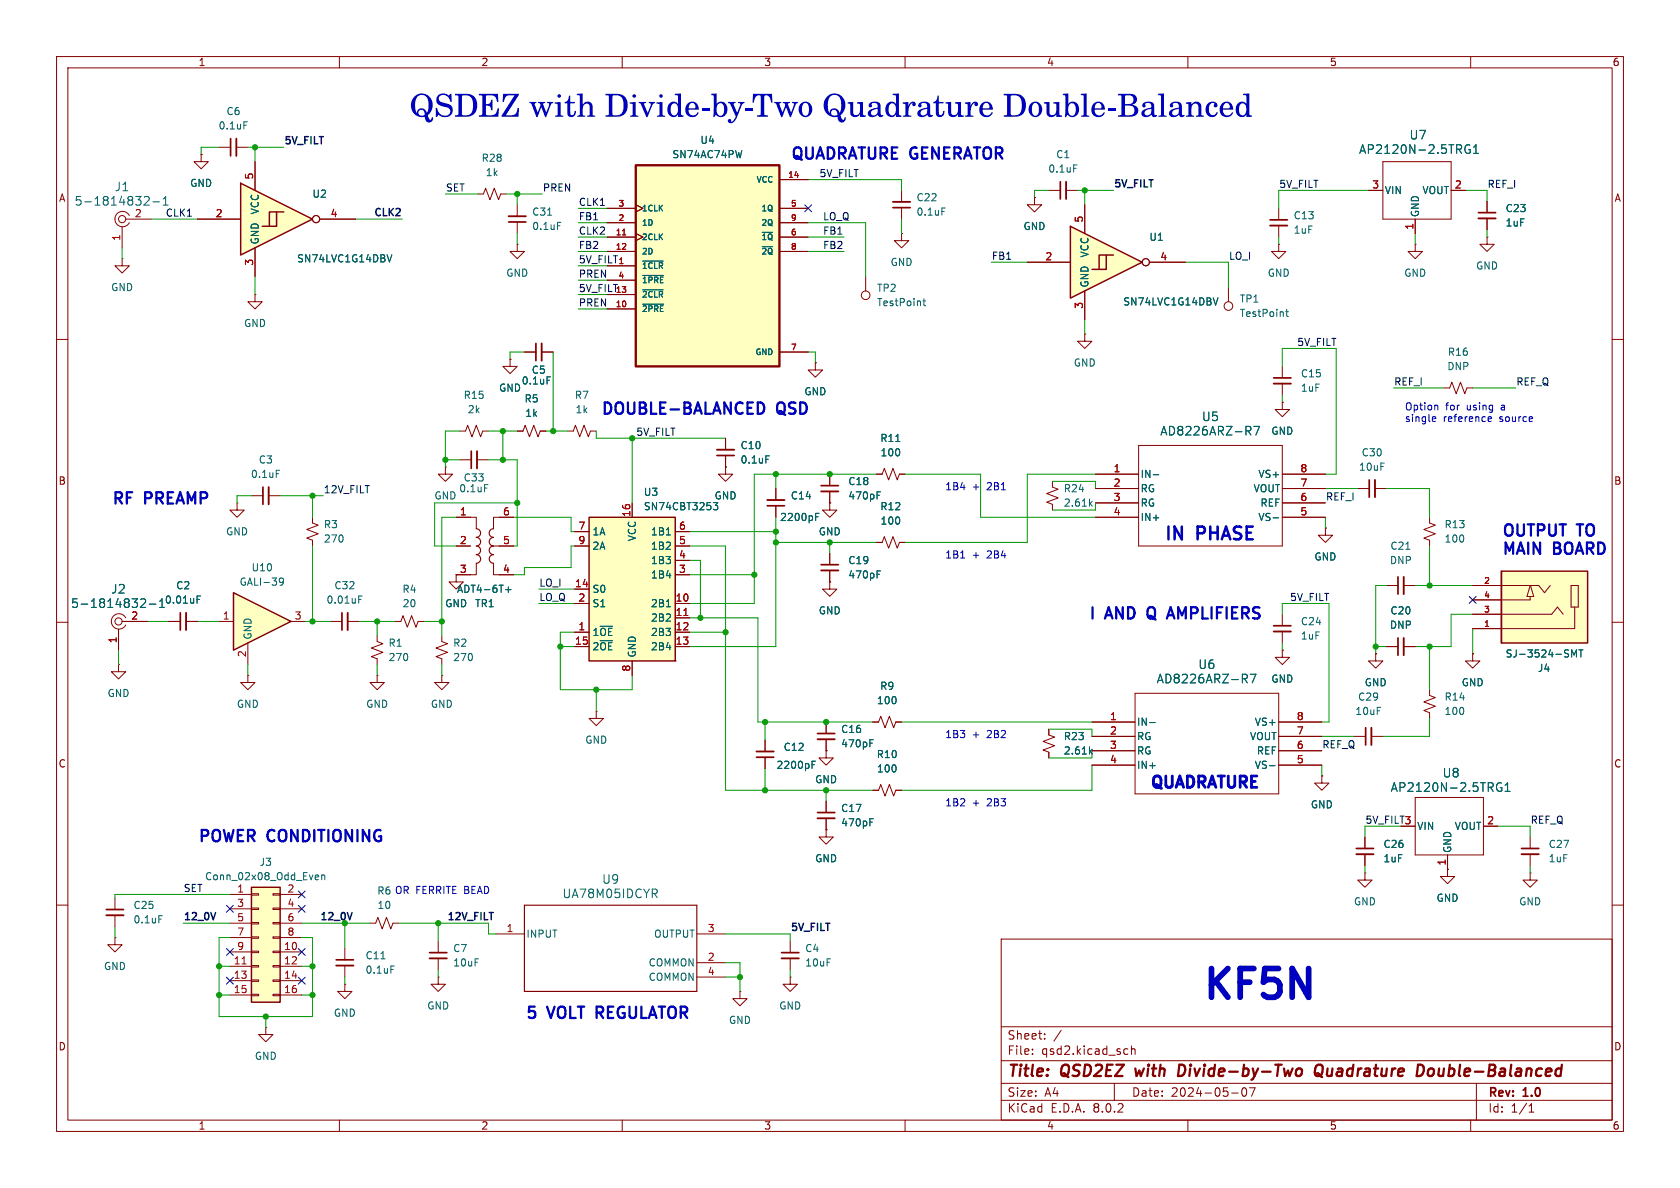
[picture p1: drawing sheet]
<svg xmlns="http://www.w3.org/2000/svg" width="297mm" height="210mm" viewBox="0 0 297 210" stroke-linecap="round" stroke-linejoin="round" font-family="sans-serif">
<g fill="none" stroke="#840000" stroke-width=".18">
<path d="M10 10h277v190h-277zM12 12h273v186h-273zM60 10v2M110 10v2M160 10v2M210 10v2M260 10v2M91.4 36.2v2M91.4 39.2v2.1M185.4 33.7h2.1M188.5 33.7h2M226.1 36.8v2.1"/>
<path d="M226.1 39.9v2M241.9 33.7h2.6M244.5 28.6h12v10.1h-12zM250.2 38.7v2.6M256.5 33.7h2.6M10 60h2M91.4 43.2v1.3h1.3l-1.3 1.2-1.2-1.2h1.2M91.4 43.2h.1M153 48.9v2.5M159.4 41.3v1.2h1.3l-1.3 1.3-1.3-1.3h1.3M159.4 41.3h.1M191.8 59.1v1.2h1.2l-1.2 1.3-1.3-1.3h1.3"/>
<path d="M191.8 59.1h.1M217.2 50.8v2.5M226.1 43.2v1.3h1.2l-1.2 1.2-1.3-1.2h1.3M226.1 43.2h.1M250.2 43.2v1.3h1.3l-1.3 1.2-1.3-1.2h1.3M250.2 43.2h.1M285 60h2M81.3 76.2h1l.4-1 .7 2 .8-2 .8 2 .3-1h1.1M90.2 63.5v1.3h1.2l-1.2 1.2-1.3-1.2h1.3M90.2 63.5h.1M91.4 76.2h1.1l.3-1 .8 2 .8-2 .7 2 .4-1h1M100.3 76.2h1l.4-1 .8 2 .8-2 .7 2 .4-1h1"/>
<path d="M41.9 88.9v1.3h1.3l-1.3 1.2-1.3-1.2h1.3M41.9 88.9h.1M55.2 91.4v1.1l1.1 .3-2.1 .8 2.1 .8-2.1 .7 1 .4v1M78.7 82.6v1.2h1.3l-1.3 1.3-1.2-1.3h1.2M78.7 82.6h.1M80.6 91.4h3.6v2.1M80.6 96.5h2.6M81.3 81.3h2M84.2 99.6v2h-3.6M84.3 81.3h2.1M87 96.5h3.8M87.2 99.6v2h3.6"/>
<path d="M90.8 91.4h-3.6v2.1M154.9 83.8h1.1l.3-1 .8 2 .8-2 .7 2 .4-1h1M252.7 91.4v1.1l1 .3-2 .8 2 .8-2 .7 1 .4v1M10 110h2M66.7 112.4v1l1 .4-2 .8 2 .7-2 .8 1 .4v1M66.7 119.4v1.3h1.2l-1.2 1.2-1.3-1.2h1.3M66.7 119.4h.1M78.1 112.4v1l1 .4-2 .8 2 .7-2 .8 1 .4v1M78.1 119.4v1.3h1.3l-1.3 1.2-1.3-1.2h1.3M78.1 119.4h.1M80.6 101.6v1.3h1.3l-1.3 1.2-1.2-1.2h1.2M80.6 101.6h.1"/>
<path d="M226.7 114.9v1.3h1.3l-1.3 1.3-1.3-1.3h1.3M226.7 114.9h.1M243.2 115.6v1.2h1.3l-1.3 1.3-1.3-1.3h1.3M243.2 115.6h.1M245.1 103.5h2M245.1 114.3h2M248.2 103.5h2M248.2 114.3h2M285 110h2M146 127.6v2.1M146 130.7v2M10 160h2"/>
<path d="M146 141.6v2M146 144.7v2M285 160h2M177 166h108v32h-108zM60 198v2M110 198v2M160 198v2M177 194.5h108M177 191.5h108M177 187.5h108M177 181.5h108M182.5 186.3v.1"/>
<path d="M182.5 185.5v.1M184.7 183.6v.1M184.7 182.8v.1M187.6 182.1l-1.3 2M197 191.5v3M199 185.4l.4 .1M199.4 186.3l-.4 .1M200 185.5l.2-.1 .4 .1 .1 .9M200 184.9v1.5M210 198v2M217.7 193.2h1.2M219.7 192.4a.81 .81 0 0 0 .3 1.4l.2-.1 .2-.5-.2-.8"/>
<path d="M221.9 192.3l-.7 1.5M260 198v2M261 191.5v6.5M270.3 196.6h.9M270.3 195.5l.4-.4v1.5"/>
<circle cx="153" cy="52.2" r=".76"/>
<circle cx="217.2" cy="54.1" r=".76"/>
</g>
<path d="M200.7 188.9l.2 1.3 .5-.9M209.3 188.3l-.8-.1-.2 2h.4l.5-.3M229.8 188.9l.4 .4-.2 .7M232.7 188.5a.69 .69 0 0 1 1.1 0 1.47 1.47 0 0 1-.6 1.7l-.6-.1a1.5 1.5 0 0 1 .1-1.6zM232.8 189.7l.4 .1 .6 .6M250.7 188.2h.5a1.08 1.08 0 0 1 .5 1.1 1.08 1.08 0 0 1-.8 .9M253.2 188.9a.62 .62 0 0 0-.7 .4v.7l.2 .2h.3" fill="none" stroke="#840000" stroke-width=".4"/>
<path d="M89.9 38.2h3.1M188.5 32.1v3.1M224.5 39.9h3.1M84.3 79.8v3M248.2 102v3M248.2 112.8v3M144.5 130.7h3.1M144.5 144.7h3.1" fill="none" stroke="#840000" stroke-width=".33"/>
<path d="M89.9 39.2h3.1M187.5 32.1v3.1M224.5 38.9h3.1M83.3 79.8v3M247.1 102v3M247.1 112.8v3M144.5 129.7h3.1M144.5 143.6h3.1" fill="none" stroke="#840000" stroke-width=".3"/>
<g fill="none" stroke="#006464" stroke-width=".18">
<path d="M96.8 38h.7M98.6 39.3h.6M189.8 29.2h.6M259.8 25.7a.75 .75 0 0 0-.9 .5 .75 .75 0 0 0 .6 .9l.4-.1v-.5h-.3M260.5 27.1h.9M260.5 26l.4-.4v1.5M163.2 53.2h.4M163.3 52.8v1.1l.3 .1M227.3 55.1h.5M227.5 54.7v1.1l.3 .2M158.4 78h.7M85.7 85.7h.6"/>
<path d="M248.5 97.1h.8M89.4 104.2h1M89.9 103.8v.9M153.8 131.4h.4M153.8 130.8h.6M153.8 145.3h.4M153.8 144.7h.6"/>
</g>
<path d="M84.2 93.5a.76 .76 0 0 1 .8 .7 .76 .76 0 0 1-.8 .8 .77 .77 0 0 1 .8 .8 .77 .77 0 0 1-.8 .7 .76 .76 0 0 1 .8 .8 .76 .76 0 0 1-.8 .7 .77 .77 0 0 1 .8 .8 .77 .77 0 0 1-.8 .8M87.2 93.5a.77 .77 0 0 0-.7 .7 .77 .77 0 0 0 .7 .8 .76 .76 0 0 0-.7 .8 .76 .76 0 0 0 .7 .7 .76 .76 0 0 0-.7 .8 .76 .76 0 0 0 .7 .7M87.2 98.1a.76 .76 0 0 0-.7 .7 .76 .76 0 0 0 .7 .8" fill="none" stroke="#840000" stroke-width=".2"/>
<path d="M265.4 101h15.3v12.7h-15.3z" fill="#ffffc2"/>
<path d="M265.4 101h15.3v12.7h-15.3zM265.4 101v12.7" fill="none" stroke="#840000" stroke-width=".25"/>
<g fill="none" stroke="#840000" stroke-width=".18">
<path d="M201.3 78.7h25.4v17.8h-25.4zM226.7 71.1v1.3h1.3l-1.3 1.3-1.3-1.3h1.3M226.7 71.1h.1M226.7 64.8v2M226.7 67.8v2.1M255.3 68.6h1l.4-1 .7 2 .8-2 .8 2 .3-1h1M193.7 83.8h7.6M193.7 86.4h7.6M193.7 88.9h7.6M193.7 91.4h7.6M226.7 83.8h7.6M226.7 86.4h7.6"/>
<path d="M226.7 88.9h7.6M226.7 91.4h7.6M234.3 93.3v1.3h1.3l-1.3 1.3-1.3-1.3h1.3M234.3 93.3h.1M240 86.4h2.1M243.1 86.4h2M21 111.3v3.6M21.6 109.9h4.4M22.2 109.2a1.35 1.35 0 0 0-2-.4 1.35 1.35 0 0 0 0 2.1 1.35 1.35 0 0 0 2-.4M226.7 108.6v2M226.7 111.6v2.1M260.3 115.6v1.2h1.3l-1.3 1.3-1.2-1.3h1.2"/>
<path d="M260.3 115.6h.1M260.3 103.5h11.7l1 1.3 1.1-1.3M260.3 108.6h14l1-1.3 1.1 1.3M270.5 103.5h.1M270.5 105.4v.6h-10.2M270.6 103.5l.5 1.9h-1.1l.5-1.9M277.7 103.5h1.3v3.8h-1.3zM278.4 107.3v3.8h-18.1M61 174v1.3h1.2l-1.2 1.2-1.3-1.2h1.3M61 174h.1M61 167.6v2.1M61 170.7v2"/>
<path d="M65.4 163.2h1l.4-1 .8 2 .7-2 .8 2 .4-1h1M77.5 172.7v1.3h1.2l-1.2 1.3-1.3-1.3h1.3M77.5 172.7h.1M77.5 166.4v2M77.5 169.4v2.1M47 181.6v1.3h1.3l-1.3 1.3-1.3-1.3h1.3M47 181.6h.1"/>
<circle cx="21" cy="109.9" r=".63"/>
</g>
<g fill="none" stroke="#006464" stroke-width=".18">
<path d="M220.6 76.2l.5 .7M221 75.4l.1 .3-.1 .4M221.7 75.4h1l-.7 1.5M203.9 83.9h1M225.1 91.5h.9M24.9 106l.6-.1 .2 .1v.3l-.9 1.1h.9M26.4 106.8h1.2M28.2 107.4h.9M28.6 105.9l-.4 .4M277.8 116.1v-1.2l.5 .9 .4-.9v1.2M279.1 114.9h.7M279.5 114.9v1.2"/>
<path d="M67.3 169.5h.8M69.1 170.8h.6"/>
</g>
<path d="M225.2 67.8h3M243.1 84.8v3.1M225.2 111.6h3M59.4 170.7h3.1M75.9 169.4h3.1" fill="none" stroke="#840000" stroke-width=".33"/>
<path d="M225.2 66.8h3M242.1 84.8v3.1M225.2 110.6h3M59.4 169.7h3.1M75.9 168.4h3.1" fill="none" stroke="#840000" stroke-width=".3"/>
<path d="M44.4 156.8h5.1v20.4h-5.1z" fill="#ffffc2"/>
<g fill="none" stroke="#840000" stroke-width=".18">
<path d="M35.6 27.3v1.3h1.2l-1.2 1.2-1.3-1.2h1.3M35.6 27.3h.1M21 117.5v1.2h1.2l-1.2 1.3-1.3-1.3h1.3M21 117.5h.1M29.8 109.9h2.1M32.9 109.9h2M105.4 125.7v1.3h1.3l-1.3 1.3-1.3-1.3h1.3M105.4 125.7h.1M135.3 130.8v2M135.3 133.9v2M146 132.7v1.3h1.3l-1.3 1.3-1.2-1.3h1.2M146 132.7h.1"/>
<path d="M20.3 158.8v2M40.6 158.1h3.8M44.4 158h1.3v.2h-1.3zM48.3 158h1.2v.2h-1.2zM49.5 158.1h3.8M146 146.7v1.3h1.3l-1.3 1.2-1.2-1.2h1.2M146 146.7h.1M20.3 165.7v1.3h1.3l-1.3 1.3-1.3-1.3h1.3M20.3 165.7h.1M20.3 161.8v2M40.6 168.3h3.8M40.6 170.8h3.8"/>
<path d="M40.6 173.4h3.8M40.6 175.9h3.8M40.6 160.7h3.8M40.6 163.2h3.8M40.6 165.7h3.8M44.4 175.8h1.3v.2h-1.3zM44.4 173.2h1.3v.3h-1.3zM44.4 170.7h1.3v.2h-1.3zM44.4 168.1h1.3v.3h-1.3zM44.4 165.6h1.3v.3h-1.3zM44.4 163.1h1.3v.2h-1.3zM44.4 160.5h1.3v.3h-1.3z"/>
<path d="M48.3 175.8h1.2v.2h-1.2zM48.3 173.2h1.2v.3h-1.2zM48.3 170.7h1.2v.2h-1.2zM48.3 168.1h1.2v.3h-1.2zM48.3 165.6h1.2v.3h-1.2zM48.3 163.1h1.2v.2h-1.2zM48.3 160.5h1.2v.3h-1.2zM49.5 168.3h3.8M49.5 170.8h3.8M49.5 173.4h3.8M49.5 175.9h3.8M49.5 160.7h3.8"/>
<path d="M49.5 163.2h3.8M49.5 165.7h3.8M87.6 165.1h5.1M123.2 165.1h5.1M123.2 170.2h5.1M123.2 172.7h5.1M130.8 175.3v1.2h1.3l-1.3 1.3-1.3-1.3h1.3M130.8 175.3h.1M139.7 172.7v1.3h1.3l-1.3 1.3-1.3-1.3h1.3M139.7 172.7h.1M139.7 166.4v2M139.7 169.4v2.1"/>
</g>
<path d="M44.4 156.8h5.1v20.4h-5.1z" fill="none" stroke="#840000" stroke-width=".25"/>
<path d="M42.8 170.4h.7" fill="none" stroke="#a90000" stroke-width=".18"/>
<path d="M34.8 106h.5M34.8 105.4h.6M143.6 135.2h.4M143.6 134.6h.6M55.9 154.7h.4v.3l-.6 .1M56.3 155.5h-.4M56.9 154.8l.2-.1h.3v.8M56.9 154.7v.8M115.7 158l.5 .7M116 157.2l.2 .3-.2 .4M28.1 161.9h.6" fill="none" stroke="#006464" stroke-width=".18"/>
<path d="M32.9 108.3v3.1M133.7 132.8h3.1M18.8 161.8h3M138.2 169.4h3" fill="none" stroke="#840000" stroke-width=".33"/>
<path d="M31.9 108.3v3.1M133.7 133.9h3.1M18.8 160.8h3M138.2 168.4h3" fill="none" stroke="#840000" stroke-width=".3"/>
<path d="M92.7 160h30.5v15.3h-30.5z" fill="none" stroke="#840000" stroke-width=".2"/>
<path d="M104.1 91.4h15.3v25.4h-15.3z" fill="#ffffc2"/>
<path d="M104.1 91.4h15.3v25.4h-15.3z" fill="none" stroke="#840000" stroke-width=".25"/>
<g fill="none" stroke="#840000" stroke-width=".18">
<path d="M101.6 96.5h2.5M101.6 94h2.5M111.8 88.9v2.5M119.4 99.1h2.5M119.4 96.5h2.5M119.4 94h2.5M58.4 109.9h2.1M61.5 109.9h2M69.8 109.9h1.1l.3-1.1 .8 2.1 .8-2.1 .7 2.1 .4-1h1M101.6 111.8h2.5M101.6 106.7h2.5M101.6 114.3h2.5"/>
<path d="M101.6 104.1h2.5M111.8 116.8v2.6M119.4 116.8h.1M119.4 111.8h2.5M119.4 106.7h2.5M119.4 109.2h2.5M119.4 114.3h2.5M119.4 101.6h2.5"/>
</g>
<path d="M117.8 94.6h.7M126.9 88.8l-.4 .5 .3 .1v.6l-.2 .1h-.4M63.4 106h.4M63.4 105.4h.6M117.8 107.3h.7" fill="none" stroke="#006464" stroke-width=".18"/>
<path d="M120.9 108.8h.7" fill="none" stroke="#a90000" stroke-width=".18"/>
<path d="M61.5 108.3v3.1" fill="none" stroke="#840000" stroke-width=".33"/>
<path d="M60.5 108.3v3.1" fill="none" stroke="#840000" stroke-width=".3"/>
<path d="M41.3 104.8l10.1 5.1-10.1 5z" fill="#ffffc2"/>
<path d="M41.3 104.8l10.1 5.1-10.1 5z" fill="none" stroke="#840000" stroke-width=".25"/>
<path d="M38.7 109.9h2.6M43.8 119.4v1.3h1.3l-1.3 1.2-1.3-1.2h1.3M43.8 119.4h.1M43.8 113.7v3.8M51.4 109.9h2.6" fill="none" stroke="#840000" stroke-width=".18"/>
<path d="M49.4 102.4l.2-.2 .4 .1a.84 .84 0 0 1-.3 1.1h-.2M49.4 102.7l.2 .3 .4-.1 .1-.2" fill="none" stroke="#006464" stroke-width=".18"/>
<path d="M112.4 29.2h25.4v35.6h-25.4z" fill="#ffffc2"/>
<path d="M112.4 29.2h25.4v35.6h-25.4z" fill="none" stroke="#840000" stroke-width=".41"/>
<g fill="none" stroke="#840000" stroke-width=".18">
<path d="M38.7 26h2.1M41.8 26h2M84.5 34.3h1l.4-1 .7 2 .8-2 .7 2 .4-1h1M107.3 39.4h5.1M107.3 36.8h5.1M112.4 36.2l1.3 .6-1.3 .7M137.8 31.8h5.1M137.8 39.4h5.1M137.8 36.8h5.1M21.6 45.7v1.3h1.3l-1.3 1.3-1.3-1.3h1.3M21.6 45.7h.1M45.1 52.1v1.2h1.3l-1.3 1.3-1.3-1.3h1.3"/>
<path d="M45.1 52.1h.1M107.3 47h5.1M107.3 54.6h5.1M107.3 41.9h5.1M107.3 44.5h5.1M107.3 52.1h5.1M107.3 49.5h5.1M112.4 41.3l1.3 .6-1.3 .6M137.8 41.9h5.1M137.8 44.5h5.1M92.7 62.2h2M95.8 62.2h2"/>
<path d="M128.3 77.5v2M137.8 62.2h5.1M144.1 64.1v1.3h1.3l-1.3 1.3-1.2-1.3h1.2M144.1 64.1h.1M44.4 87.6h2.1M47.5 87.6h2M128.3 82.6v1.2h1.2l-1.2 1.3-1.3-1.3h1.3M128.3 82.6h.1M128.3 80.5v2.1M137.2 86.4v2M137.2 89.4v2M146.7 88.9v1.3h1.3l-1.3 1.2-1.3-1.2h1.3"/>
<path d="M146.7 88.9h.1M146.7 102.9v1.2h1.3l-1.3 1.3-1.3-1.3h1.3M146.7 102.9h.1"/>
</g>
<g fill="none" stroke="#006464" stroke-width=".18">
<path d="M43.1 21.5h.6M131.1 26.6l-.3 1.3M113.6 46.2h3.6M113.6 53.8h3.7M113.6 51.2h3.6M113.6 48.7h3.7M134.7 41.1h1.9M134.7 43.6h1.9M96.7 66.6h.6M48.8 83.1h.6M135.4 80.6h.6M144.2 91.4h.4"/>
<path d="M144.2 90.7h.6"/>
</g>
<path d="M110 41.5h.6" fill="none" stroke="#a90000" stroke-width=".18"/>
<path d="M41.8 24.5v3.1M95.8 60.7v3.1M126.7 79.5h3.1M47.5 86.1v3.1M135.6 88.4h3.1" fill="none" stroke="#840000" stroke-width=".33"/>
<path d="M40.8 24.5v3.1M94.7 60.7v3.1M46.5 86.1v3.1M126.7 80.5h3.1M135.6 89.4h3.1" fill="none" stroke="#840000" stroke-width=".3"/>
<path d="M42.5 32.4l12.7 6.3-12.7 6.4z" fill="#ffffc2"/>
<path d="M42.5 32.4l12.7 6.3-12.7 6.4zM48.9 37.5v2.5h-2.5M50.2 37.5h-2.6v2.5" fill="none" stroke="#840000" stroke-width=".25"/>
<g fill="none" stroke="#840000" stroke-width=".18">
<path d="M22.2 38.7h4.5M22.9 38.1a1.35 1.35 0 0 0-2.1-.4 1.35 1.35 0 0 0 0 2.1 1.35 1.35 0 0 0 2.1-.4M34.9 38.7h7.6M45.1 28.6v5.1M56.5 38.7h6.4M182.9 34.9v1.3h1.2l-1.2 1.3-1.3-1.3h1.3M182.9 34.9h.1M262.9 35.6v2M262.9 38.6v2M21.6 40.1v3.7M45.1 43.8v5.1M262.9 41.9v1.3h1.3l-1.3 1.3-1.3-1.3h1.3"/>
<path d="M262.9 41.9h.1M146.7 97.8v2M154.9 95.9h1.1l.3-1 .8 2 .8-2 .7 2 .4-1h1M146.7 100.8v2.1M154.3 127.6h1l.4-1 .8 2.1 .7-2.1 .8 2.1 .4-1.1h1M154.3 139.7h1l.4-1 .8 2 .7-2 .8 2 .4-1h1M185.4 128.9v1l1 .4-2 .8 2 .7-2 .8 1 .4v1M193 130.2h7.7M193 127.6h7.7M193 132.7h7.7M193 135.3h7.7M200.7 122.6h25.4v17.7h-25.4z"/>
<path d="M226.1 130.2h7.6M226.1 127.6h7.6M226.1 132.7h7.6M226.1 135.3h7.6M233.7 137.2v1.2h1.2l-1.2 1.3-1.3-1.3h1.3M233.7 137.2h.1M239.4 130.2h2M242.4 130.2h2.1M252.7 121.9v1l1 .4-2 .8 2 .7-2 .8 1 .4v1M241.3 154.3v1.3h1.3l-1.3 1.2-1.3-1.2h1.3M241.3 154.3h.1M241.3 148v2"/>
<path d="M241.3 151v2M247.6 146.1h2.6M250.2 141h12.1v10.1h-12.1zM255.9 151.1v2.6M262.3 146.1h2.5M270.5 148v2M270.5 151v2"/>
<circle cx="21.6" cy="38.7" r=".63"/>
<circle cx="55.9" cy="38.7" r=".63"/>
</g>
<g fill="none" stroke="#006464" stroke-width=".18">
<path d="M25.5 34.9l.6-.2 .2 .2 .1 .3-1 1.1h1M27 35.7h1.2M28.8 36.3h.9M28.8 35.2l.5-.5v1.6M68.4 45l.5 1.3 .4-1.3M155.1 101.5h.4M155.1 100.9h.6M220 120l.5 .7M220.4 119.3l.1 .2-.1 .4M221 119.2h1l-.6 1.5M192.7 132.8l.4 .5M193.1 132.4l-.5 .5"/>
<path d="M203.3 127.7h.9M224.4 135.4h1M265.4 138.4a.75 .75 0 0 0-.9 .6 .75 .75 0 0 0 .6 .9l.4-.2v-.5h-.3M266.1 139.9h.9M266.1 138.8l.4-.4v1.5"/>
</g>
<path d="M261.4 38.6h3M145.2 100.8h3M242.4 128.7v3M239.8 151h3M269 151h3" fill="none" stroke="#840000" stroke-width=".33"/>
<path d="M261.4 37.6h3M145.2 99.8h3M241.4 128.7v3M239.8 150h3M269 150h3" fill="none" stroke="#840000" stroke-width=".3"/>
<path d="M189.2 40l12.7 6.4-12.7 6.3z" fill="#ffffc2"/>
<path d="M189.2 40l12.7 6.4-12.7 6.3zM195.6 45.1v2.5h-2.6M196.8 45.1h-2.5v2.5" fill="none" stroke="#840000" stroke-width=".25"/>
<g fill="none" stroke="#840000" stroke-width=".18">
<path d="M34.9 38.7h7.6M35.6 27.3h.1M45.1 28.6v5.1M56.5 38.7h6.4M107.3 39.4h5.1M107.3 36.8h5.1M112.4 36.2l1.3 .6-1.3 .7M137.8 31.8h5.1M137.8 39.4h5.1M137.8 36.8h5.1M159.4 33.7v2M159.4 36.7v2"/>
<path d="M182.9 34.9h.1M191.8 36.2v5.1M241.9 33.7h2.6M250.2 38.7v2.6M256.5 33.7h2.6M262.9 35.6v2M262.9 38.6v2M45.1 43.8v5.1M107.3 47h5.1M107.3 54.6h5.1M107.3 41.9h5.1M107.3 44.5h5.1"/>
<path d="M107.3 52.1h5.1M107.3 49.5h5.1M112.4 41.3l1.3 .6-1.3 .6M137.8 41.9h5.1M137.8 44.5h5.1M181.6 46.4h7.6M191.8 51.4v5.1M203.2 46.4h6.3M90.2 63.5h.1M91.4 76.2h1.1M92.7 62.2h2M95.5 76.2h1"/>
<path d="M95.8 62.2h2M128.3 77.5v2M137.8 62.2h5.1M144.1 64.1h.1M226.7 71.1h.1M80.6 91.4h2.6M80.6 96.5h2.6M88.3 91.4h2.5M88.3 96.5h2.5M101.6 96.5h2.5M101.6 94h2.5M111.8 88.9v2.5"/>
<path d="M119.4 96.5h2.5M119.4 99.1h2.5M119.4 94h2.5M128.3 82.6h.1M128.3 80.5v2.1M137.2 86.4v2M137.2 89.4v2M146.7 88.9h.1M146.7 83.8v2.1M146.7 86.9v2M146.7 97.8v2M154.9 95.9h1.1"/>
<path d="M154.9 83.8h1.1M159 95.9h1M159 83.8h1M186.1 85.1v1l1 .4-2.1 .7 2.1 .8-2.1 .8 1.1 .4v1M193.7 83.8h7.6M193.7 86.4h7.6M193.7 88.9h7.6M193.7 91.4h7.6M226.7 83.8h7.6M226.7 86.4h7.6M226.7 88.9h7.6M226.7 91.4h7.6"/>
<path d="M234.3 93.3h.1M21 111.3v3.6M21.6 109.9h4.4M29.8 109.9h2.1M32.9 109.9h2M80.6 101.6h.1M80.6 101.6h2.6M88.3 101.6h2.5M101.6 114.3h2.5M101.6 111.8h2.5M101.6 106.7h2.5M101.6 104.1h2.5"/>
<path d="M111.8 116.8v2.6M119.4 114.3h2.5M119.4 101.6h2.5M119.4 111.8h2.5M119.4 106.7h2.5M119.4 109.2h2.5M146.7 102.9h.1M146.7 100.8v2.1M226.7 114.9h.1M243.2 115.6h.1M245.1 114.3h2M248.2 114.3h2"/>
<path d="M260.3 115.6h.1M260.3 111.1h5.1M260.3 103.5h5.1M260.3 108.6h5.1M260.3 106h5.1M135.3 130.8v2M135.3 133.9v2M146 132.7h.1M146 127.6v2.1M146 130.7v2M154.3 127.6h1M154.3 139.7h1"/>
<path d="M158.4 127.6h1M158.4 139.7h1M185.4 128.9v1M185.4 133v1M193 127.6h7.7M193 130.2h7.7M193 132.7h7.7M193 135.3h7.7M226.1 127.6h7.6M226.1 130.2h7.6M226.1 132.7h7.6M226.1 135.3h7.6"/>
<path d="M233.7 137.2h.1M146 146.7h.1M146 141.6v2M146 144.7v2M241.3 148v2M241.3 151v2M247.6 146.1h2.6M255.9 153.7v1.2h1.3l-1.3 1.3-1.3-1.3h1.3M255.9 153.7h.1M255.9 151.1v2.6M262.3 146.1h2.5M270.5 154.3v1.3h1.3l-1.3 1.2-1.3-1.2h1.3"/>
<path d="M270.5 154.3h.1"/>
<circle cx="55.9" cy="38.7" r=".63"/>
<circle cx="202.6" cy="46.4" r=".63"/>
</g>
<g fill="none" stroke="#006464" stroke-width=".18">
<path d="M131.1 26.6l-.3 1.3M166.5 36.8h.6M259.8 25.7a.75 .75 0 0 0-.9 .5 .75 .75 0 0 0 .6 .9l.4-.1v-.5h-.3M260.5 27.1h.9M260.5 26l.4-.4v1.5M68.4 45l.5 1.3 .4-1.3M113.6 46.2h3.6M113.6 53.8h3.7M113.6 51.2h3.6M113.6 48.7h3.7M134.7 41.1h1.9M134.7 43.6h1.9"/>
<path d="M214.5 52.6l.4 1.3 .4-1.3M96.7 66.6h.6M158.4 78h.7M220.6 76.2l.5 .7M221 75.4l.1 .3-.1 .4M221.7 75.4h1l-.7 1.5M117.8 94.6h.7M126.9 88.8l-.4 .5 .3 .1v.6l-.2 .1h-.4M135.4 80.6h.6M144.2 91.4h.4M144.2 90.7h.6M155.1 87.6h.4"/>
<path d="M155.1 86.9h.6M192.7 89l.4 .5M193.1 88.6l-.5 .5M203.9 83.9h1M225.1 91.5h.9M24.9 106l.6-.1 .2 .1v.3l-.9 1.1h.9M26.4 106.8h1.2M28.2 107.4h.9M28.6 105.9l-.4 .4M34.8 106h.5M34.8 105.4h.6M89.4 104.2h1"/>
<path d="M89.9 103.8v.9M117.8 107.3h.7M155.1 101.5h.4M155.1 100.9h.6M220 120l.5 .7M220.4 119.3l.1 .2-.1 .4M221 119.2h1l-.6 1.5M277.8 116.1v-1.2l.5 .9 .4-.9v1.2M279.1 114.9h.7M279.5 114.9v1.2M143.6 135.2h.4M143.6 134.6h.6"/>
<path d="M153.8 131.4h.4M153.8 130.8h.6M192.7 132.8l.4 .5M193.1 132.4l-.5 .5M203.3 127.7h.9M224.4 135.4h1M265.4 138.4a.75 .75 0 0 0-.9 .6 .75 .75 0 0 0 .6 .9l.4-.2v-.5h-.3M266.1 139.9h.9M266.1 138.8l.4-.4v1.5M153.8 145.3h.4M153.8 144.7h.6"/>
</g>
<path d="M157.9 35.7h3M145.2 86.9h3" fill="none" stroke="#840000" stroke-width=".33"/>
<path d="M157.9 36.7h3M145.2 85.9h3" fill="none" stroke="#840000" stroke-width=".3"/>
<path d="M38.1 161.3l-.4 1.3M62.2 161.3l-.4 1.3" fill="none" stroke="#0f0f0f" stroke-width=".25"/>
<path d="M253.4 73.7h.4v.3l-.6 .1M253.8 74.5h-.4M253.8 71.6l.4 .2v.7M263.1 74.5h.5M263.1 73.7h.4l.2 .3-.6 .1M169.8 98.6h.8" fill="none" stroke="#0000c2" stroke-width=".18"/>
<path d="M203.1 107.4a1.42 1.42 0 0 0 0 1.8M206.3 109.3l.7-2 .6 2M206.5 108.8h.9" fill="none" stroke="#0000c2" stroke-width=".4"/>
<g fill="none" stroke="#009600" stroke-width=".18">
<path d="M26.7 38.7h8.2M38.7 26h-3.1v1.3M43.8 26h6.4M45.1 26v2.6M62.9 38.7h8.2M78.7 34.3h5.8M89.5 34.3h6.4M91.4 34.3v1.9M102.2 36.8h5.1M102.2 39.4h5.1M142.9 39.4h10.1v9.5M142.9 31.8h16.5v1.9"/>
<path d="M159.4 38.7v2.6M185.4 33.7h-2.5v1.2M190.5 33.7h6.3M191.8 33.7v2.5M241.9 33.7h-15.8v3.1M259.1 33.7h3.8v1.9M21.6 43.8v1.9M45.1 48.9v3.2M91.4 41.3v1.9M102.2 41.9h5.1M102.2 47h5.1M102.2 44.5h5.1"/>
<path d="M102.2 52.1h5.1M102.2 54.6h5.1M102.2 49.5h5.1M142.9 41.9h6.3M142.9 44.5h6.3M175.3 46.4h6.3M191.8 56.5v2.6M209.5 46.4h7.7v4.4M226.1 41.9v1.3M250.2 41.3v1.9M262.9 40.6v1.3M81.3 76.2h-2.6v6.4"/>
<path d="M86.4 76.2h5M88.9 76.2v5.1M92.7 62.2h-2.5v1.3M96.5 76.2h3.8M97.8 62.2v14M105.4 76.2v1.3h22.9M111.8 77.5v11.4M142.9 62.2h1.2v1.9M226.7 64.8v-3.2h9.5v22.2h-1.9M226.7 69.9v1.2M246.4 68.6h8.9M260.3 68.6h7.7"/>
<path d="M44.4 87.6h-2.5v1.3M49.5 87.6h7.6M55.2 87.6v3.8M55.2 96.5v13.4M78.7 81.3h2.6M80.6 91.4h-2.5v21M86.4 81.3h5v15.2h-.6M90.8 91.4h10.2v2.6h.6M91.4 88.9h-14.6v7.6h3.8M101.6 96.5h-.6v3.8h-8.3v1.3h-1.9M121.9 96.5h6.4v43.2h26M121.9 94h15.3"/>
<path d="M121.9 99.1h1.9v10.1M137.2 91.4v22.9h-15.3M137.2 83.8v2.6M137.2 95.9h17.7M146.7 95.9v1.9M154.9 83.8h-21.6v22.9h-11.4M160 83.8h13.4v7.6h20.3M186.1 85.1h7.6v1.3M193.7 88.9v1.3h-7.6M193.7 83.8h-12.1v12.1h-21.6M234.3 91.4v1.9M234.3 86.4h5.7"/>
<path d="M245.1 86.4h7.6v5M252.7 96.5v7M21 114.9v2.6M26 109.9h3.8M34.9 109.9h3.8M43.8 117.5v1.9M54 109.9h4.4M63.5 109.9h6.3M66.7 109.9v2.5M66.7 117.5v1.9M74.9 109.9h3.2M78.1 117.5v1.9"/>
<path d="M95.2 106.7h6.4M95.2 104.1h6.4M99.1 114.3h2.5M101.6 111.8h-2.5v10.1h12.7v-2.5M121.9 109.2h12.1v18.4h20.3M121.9 111.8h6.4M121.9 101.6h11.4M226.7 108.6v-1.9h8.2v20.9h-1.2M226.7 113.7v1.2M243.2 114.3h1.9M245.1 103.5h-1.9v12.1M250.2 103.5h10.1"/>
<path d="M252.7 114.3v7.6M260.3 108.6h-3.8v5.7h-6.3M260.3 111.1v4.5M105.4 121.9v3.8M135.3 127.6v3.2M135.3 135.9v3.8M146 139.7v1.9M159.4 127.6h33.6M185.4 128.9h7.6v1.3M193 132.7v1.3h-7.6M193 135.3v4.4h-33.6M233.7 130.2h5.7"/>
<path d="M233.7 135.3v1.9M252.7 127v3.2h-8.2M40.6 158.1h-20.3v.7M241.3 153v1.3M247.6 146.1h-6.3v1.9M264.8 146.1h5.7v1.9M270.5 153v1.3M20.3 163.8v1.9M32.4 163.2h8.2M38.7 175.9h1.9M38.7 170.8h1.9M40.6 165.7h-1.9v14h16.5v-14h-1.9"/>
<path d="M47 179.7v1.9M53.3 163.2h12.1M53.3 175.9h1.9M53.3 170.8h1.9M61 163.2v4.4M61 172.7v1.3M70.5 163.2h15.9v1.9h1.2M77.5 163.2v3.2M77.5 171.5v1.2M128.3 165.1h11.4v1.3M128.3 170.2h2.5v5.1M128.3 172.7h2.5"/>
<path d="M139.7 171.5v1.2"/>
</g>
<g fill="none" stroke="#000084" stroke-width=".18">
<path d="M142.3 36.2l1.2 1.2M143.5 36.2l-1.2 1.2M259.7 105.4l1.3 1.3M261 105.4l-1.3 1.3M52.7 157.5l1.2 1.2M53.9 157.5l-1.2 1.2M40 160l1.2 1.3M40 167.7l1.2 1.2M40 172.7l1.2 1.3M41.2 172.7l-1.2 1.3M41.2 167.7l-1.2 1.2M41.2 160l-1.2 1.3"/>
<path d="M52.7 160l1.2 1.3M52.7 167.7l1.2 1.2M52.7 172.7l1.2 1.3M53.9 160l-1.2 1.3M53.9 167.7l-1.2 1.2M53.9 172.7l-1.2 1.3"/>
</g>
<path d="M110 41.5h.6M120.9 108.8h.7" fill="none" stroke="#a90000" stroke-width=".18"/>
<g fill="#009600" stroke="#009600" stroke-width=".18">
<circle cx="243.2" cy="114.3" r=".46"/>
<circle cx="252.7" cy="103.5" r=".46"/>
<circle cx="252.7" cy="114.3" r=".46"/>
<circle cx="191.8" cy="33.7" r=".46"/>
<circle cx="146.7" cy="83.8" r=".46"/>
<circle cx="146.7" cy="95.9" r=".46"/>
<circle cx="137.2" cy="94" r=".46"/>
<circle cx="137.2" cy="95.9" r=".46"/>
<circle cx="133.3" cy="101.6" r=".46"/>
<circle cx="137.2" cy="83.8" r=".46"/>
<circle cx="111.8" cy="77.5" r=".46"/>
<circle cx="105.4" cy="121.9" r=".46"/>
<circle cx="128.3" cy="111.8" r=".46"/>
<circle cx="123.8" cy="109.2" r=".46"/>
<circle cx="135.3" cy="127.6" r=".46"/>
<circle cx="146" cy="139.7" r=".46"/>
<circle cx="91.4" cy="88.9" r=".46"/>
<circle cx="88.9" cy="76.2" r=".46"/>
<circle cx="97.8" cy="76.2" r=".46"/>
<circle cx="88.9" cy="81.3" r=".46"/>
<circle cx="78.1" cy="109.9" r=".46"/>
<circle cx="99.1" cy="114.3" r=".46"/>
<circle cx="55.2" cy="109.9" r=".46"/>
<circle cx="55.2" cy="87.6" r=".46"/>
<circle cx="78.7" cy="81.3" r=".46"/>
<circle cx="91.4" cy="34.3" r=".46"/>
<circle cx="45.1" cy="26" r=".46"/>
<circle cx="61" cy="163.2" r=".46"/>
<circle cx="77.5" cy="163.2" r=".46"/>
<circle cx="55.2" cy="175.9" r=".46"/>
<circle cx="55.2" cy="170.8" r=".46"/>
<circle cx="38.7" cy="175.9" r=".46"/>
<circle cx="38.7" cy="170.8" r=".46"/>
<circle cx="47" cy="179.7" r=".46"/>
<circle cx="66.7" cy="109.9" r=".46"/>
<circle cx="135.3" cy="139.7" r=".46"/>
<circle cx="130.8" cy="172.7" r=".46"/>
<circle cx="146" cy="127.6" r=".46"/>
</g>
<text font-size="7.1" fill="#0000c2" x="211.9" y="178.1">KF5N</text>
<text font-size="5.6" fill="#0000c2" x="72.4" y="21.3">QSDEZ with Divide-by-Two Quadrature Double-Balanced</text>
<g font-size="3.1" fill="#0000c2">
<text x="205.7" y="95.6">IN</text>
<text x="211.8" y="95.6">PHASE</text>
</g>
<g font-size="2.8" fill="#0000c2">
<text x="139.7" y="28.3">QUADRATURE GENERATOR</text>
<text x="106.2" y="73.4">DOUBLE-BALANCED</text>
<text x="137.5" y="73.4">QSD</text>
<text x="19.7" y="89.3">RF</text>
<text x="25.7" y="89.3">PREAMP</text>
<text x="265.4" y="95">OUTPUT</text>
<text x="279.1" y="95">TO</text>
<text x="265.4" y="98.2">MAIN</text>
<text x="274.8" y="98.2">BOARD</text>
<text x="192.4" y="109.6">I</text>
<text x="195.7" y="109.6">AND</text>
<text x="203.8" y="109.6">Q</text>
<text x="208.2" y="109.6">AMPLIFIERS</text>
<text x="203.2" y="139.5">QUADRATURE</text>
<text x="34.9" y="149">POWER</text>
<text x="47.4" y="149">CONDITIONING</text>
<text x="92.8" y="180.2">5</text>
<text x="97.1" y="180.2">VOLT REGULATOR</text>
</g>
<g font-size="2.8" fill="#840000">
<text x="178" y="190.9">Title:</text>
<text x="187.7" y="190.9">QSD2EZ</text>
<text x="201.6" y="190.9">with</text>
<text x="209.9" y="190.9">Divide-by-Two</text>
<text x="234.9" y="190.9">Quadrature</text>
<text x="253.7" y="190.9">Double-Balanced</text>
</g>
<g font-size="2.1" fill="#006464">
<text x="240.2" y="27.4">AP2120N-2.5TRG1</text>
<text x="249.1" y="24.9">U7</text>
<text x="20.2" y="34">J1</text>
<text x="13.1" y="36.6">5-1814832-1</text>
<text x="205" y="77.2">AD8226ARZ-R7</text>
<text x="212.4" y="74.7">U5</text>
<text x="12.5" y="107.7">5-1814832-1</text>
<text x="19.6" y="105.1">J2</text>
<text x="211.8" y="118.5">U6</text>
<text x="204.4" y="121">AD8226ARZ-R7</text>
<text x="254.9" y="137.6">U8</text>
<text x="245.8" y="140.2">AP2120N-2.5TRG1</text>
<text x="99.3" y="159">UA78M05IDCYR</text>
<text x="106.3" y="156.4">U9</text>
</g>
<g font-size="2.1" fill="#840000">
<text x="178" y="184">Sheet:</text>
<text x="178" y="186.7">File:</text>
<text x="184.1" y="186.7">qsd2.kicad_sch</text>
<text x="178" y="196.9">KiCad</text>
<text x="178" y="194.1">Size:</text>
<text x="184.7" y="194.1">A4</text>
<text x="185.7" y="196.9">E.D.A.</text>
<text x="193.3" y="196.9">8.0.2</text>
<text x="200" y="194.1">Date:</text>
<text x="207" y="194.1">2024-05-07</text>
<text x="263" y="194.3">Rev:</text>
<text x="263" y="196.9">Id:</text>
<text x="267.1" y="196.9">1/1</text>
<text x="269.4" y="194.3">1.0</text>
</g>
<g font-size="1.8" fill="#840000">
<text x="35" y="11.9">1</text>
<text x="85" y="11.9">2</text>
<text x="135" y="11.9">3</text>
<text x="185" y="11.9">4</text>
<text x="235" y="11.9">5</text>
<text x="285" y="11.9">6</text>
<text x="10.3" y="35.9">A</text>
<text x="285.3" y="35.9">A</text>
<text x="10.3" y="85.9">B</text>
<text x="285.3" y="85.9">B</text>
<text x="10.3" y="135.9">C</text>
<text x="285.3" y="135.9">C</text>
<text x="10.3" y="185.9">D</text>
<text x="285.3" y="185.9">D</text>
<text x="35" y="199.9">1</text>
<text x="85" y="199.9">2</text>
<text x="135" y="199.9">3</text>
<text x="185" y="199.9">4</text>
<text x="235" y="199.9">5</text>
<text x="285" y="199.9">6</text>
</g>
<g font-size="1.8" fill="#006464">
<text x="38.5" y="23.1">0.1uF</text>
<text x="39.9" y="20.5">C6</text>
<text x="85" y="28.8">R28</text>
<text x="118.8" y="28.2">SN74AC74PW</text>
<text x="123.7" y="25.6">U4</text>
<text x="186.6" y="28.2">C1</text>
<text x="33.5" y="33.2">GND</text>
<text x="55.1" y="35.2">U2</text>
<text x="85.8" y="31.3">1k</text>
<text x="161.9" y="35.8">C22</text>
<text x="185.2" y="30.7">0.1uF</text>
<text x="244.7" y="34.5">VIN</text>
<text x="251.4" y="34.5">VOUT</text>
<text x="45.9" y="38" transform="rotate(-90 45.9 38)">VCC</text>
<text x="94" y="38.3">C31</text>
<text x="94" y="40.9">0.1uF</text>
<text x="161.9" y="38.3">0.1uF</text>
<text x="180.8" y="40.9">GND</text>
<text x="228.6" y="41.5">1uF</text>
<text x="228.6" y="39">C13</text>
<text x="251.1" y="38.5" transform="rotate(-90 251.1 38.5)">GND</text>
<text x="266.1" y="37.7">C23</text>
<text x="266.1" y="40.2">1uF</text>
<text x="45.9" y="43.3" transform="rotate(-90 45.9 43.3)">GND</text>
<text x="52.4" y="46.6">SN74LVC1G14DBV</text>
<text x="157.3" y="47.2">GND</text>
<text x="192.6" y="45.6" transform="rotate(-90 192.6 45.6)">VCC</text>
<text x="203.1" y="42.8">U1</text>
<text x="260.9" y="47.9">GND</text>
<text x="19.6" y="51.7">GND</text>
<text x="89.4" y="49.1">GND</text>
<text x="154.9" y="51.8">TP2</text>
<text x="192.6" y="50.9" transform="rotate(-90 192.6 50.9)">GND</text>
<text x="219.1" y="53.7">TP1</text>
<text x="224" y="49.1">GND</text>
<text x="248.2" y="49.1">GND</text>
<text x="43" y="58">GND</text>
<text x="154.9" y="54.3">TestPoint</text>
<text x="198.5" y="54.2">SN74LVC1G14DBV</text>
<text x="219.1" y="56.2">TestPoint</text>
<text x="189.7" y="65">GND</text>
<text x="255.8" y="65.6">DNP</text>
<text x="255.9" y="63.1">R16</text>
<text x="81.9" y="70.7">R15</text>
<text x="88.1" y="69.4">GND</text>
<text x="92.1" y="68.2">0.1uF</text>
<text x="92.6" y="71.3">R5</text>
<text x="93.9" y="66.3">C5</text>
<text x="101.5" y="70.7">R7</text>
<text x="142.1" y="70.1">GND</text>
<text x="229.9" y="69.4">1uF</text>
<text x="229.9" y="66.9">C15</text>
<text x="82.6" y="73.3">2k</text>
<text x="92.8" y="73.9">1k</text>
<text x="101.6" y="73.3">1k</text>
<text x="224.7" y="77.1">GND</text>
<text x="45.7" y="82.1">C3</text>
<text x="130.8" y="79.6">C10</text>
<text x="130.8" y="82.1">0.1uF</text>
<text x="155.5" y="78.3">R11</text>
<text x="155.6" y="80.9">100</text>
<text x="240.1" y="83.4">10uF</text>
<text x="240.6" y="80.9">C30</text>
<text x="44.3" y="84.7">0.1uF</text>
<text x="76.7" y="88.5">GND</text>
<text x="81.1" y="87.2">0.1uF</text>
<text x="81.9" y="85.3">C33</text>
<text x="113.7" y="87.9">U3</text>
<text x="126.2" y="88.5">GND</text>
<text x="139.7" y="88.5">C14</text>
<text x="149.9" y="88.5">470pF</text>
<text x="149.9" y="86">C18</text>
<text x="188" y="87.2">R24</text>
<text x="188" y="89.8">2.61k</text>
<text x="201.5" y="84.7">IN-</text>
<text x="201.5" y="87.2">RG</text>
<text x="201.5" y="89.8">RG</text>
<text x="221.5" y="87.2">VOUT</text>
<text x="222.4" y="84.7">VS+</text>
<text x="222.7" y="89.8">REF</text>
<text x="39.9" y="94.8">GND</text>
<text x="57.2" y="93.6">R3</text>
<text x="104.6" y="94.8">1A</text>
<text x="112.6" y="95.8" transform="rotate(-90 112.6 95.8)">VCC</text>
<text x="113.7" y="90.4">SN74CBT3253</text>
<text x="115" y="94.8">1B1</text>
<text x="137.8" y="92.3">2200pF</text>
<text x="144.6" y="94.8">GND</text>
<text x="155.5" y="90.4">R12</text>
<text x="155.6" y="92.9">100</text>
<text x="201.5" y="92.3">IN+</text>
<text x="222.4" y="92.3">VS-</text>
<text x="255.3" y="93.6">R13</text>
<text x="44.4" y="101.2">U10</text>
<text x="57.2" y="96.1">270</text>
<text x="104.6" y="97.4">2A</text>
<text x="115" y="99.9">1B3</text>
<text x="115" y="97.4">1B2</text>
<text x="149.9" y="99.9">C19</text>
<text x="232.3" y="99.3">GND</text>
<text x="245.6" y="99.9">DNP</text>
<text x="245.7" y="97.4">C21</text>
<text x="255.3" y="96.1">100</text>
<text x="29.1" y="106.9">0.01uF</text>
<text x="31" y="104.4">C2</text>
<text x="42.3" y="103.7">GALI-39</text>
<text x="57.6" y="106.9">0.01uF</text>
<text x="59" y="104.4">C32</text>
<text x="71" y="105">R4</text>
<text x="71.1" y="107.5">20</text>
<text x="78.6" y="107.5">GND</text>
<text x="80.7" y="105">ADT4-6T+</text>
<text x="83.9" y="107.5">TR1</text>
<text x="104.6" y="105">S0</text>
<text x="104.6" y="107.5">S1</text>
<text x="115" y="107.5">2B1</text>
<text x="115" y="102.5">1B4</text>
<text x="149.9" y="102.5">470pF</text>
<text x="44.7" y="113.2" transform="rotate(-90 44.7 113.2)">GND</text>
<text x="104.6" y="112.6">1~{OE}</text>
<text x="115" y="110.1">2B2</text>
<text x="115" y="112.6">2B3</text>
<text x="144.6" y="108.8">GND</text>
<text x="229.9" y="113.3">1uF</text>
<text x="229.9" y="110.7">C24</text>
<text x="245.6" y="111.4">DNP</text>
<text x="245.7" y="108.8">C20</text>
<text x="68.6" y="114.5">R1</text>
<text x="68.6" y="117.1">270</text>
<text x="80" y="114.5">R2</text>
<text x="80" y="117.1">270</text>
<text x="104.6" y="115.2">2~{OE}</text>
<text x="112.6" y="116.3" transform="rotate(-90 112.6 116.3)">GND</text>
<text x="115" y="115.2">2B4</text>
<text x="266.1" y="116.4">SJ-3524-SMT</text>
<text x="271.8" y="119">J4</text>
<text x="18.9" y="123.4">GND</text>
<text x="41.8" y="125.3">GND</text>
<text x="64.6" y="125.3">GND</text>
<text x="76.1" y="125.3">GND</text>
<text x="154.9" y="124.7">100</text>
<text x="155.5" y="122.1">R9</text>
<text x="224.7" y="120.9">GND</text>
<text x="240" y="124.1">C29</text>
<text x="241.2" y="121.5">GND</text>
<text x="255.3" y="124.1">R14</text>
<text x="258.3" y="121.5">GND</text>
<text x="103.4" y="131.7">GND</text>
<text x="148.6" y="129.8">C16</text>
<text x="188" y="131">R23</text>
<text x="200.9" y="128.5">IN-</text>
<text x="200.9" y="131">RG</text>
<text x="220.9" y="131">VOUT</text>
<text x="221.7" y="128.5">VS+</text>
<text x="239.5" y="126.6">10uF</text>
<text x="255.3" y="126.6">100</text>
<text x="137.2" y="136.1">2200pF</text>
<text x="138.4" y="132.9">C12</text>
<text x="148.6" y="132.3">470pF</text>
<text x="154.9" y="134.2">R10</text>
<text x="154.9" y="136.8">100</text>
<text x="188" y="133.6">2.61k</text>
<text x="200.9" y="133.6">RG</text>
<text x="200.9" y="136.1">IN+</text>
<text x="221.7" y="136.1">VS-</text>
<text x="222.1" y="133.6">REF</text>
<text x="144" y="138.7">GND</text>
<text x="148.6" y="143.7">C17</text>
<text x="231.6" y="143.1">GND</text>
<text x="148.6" y="146.3">470pF</text>
<text x="250.4" y="146.9">VIN</text>
<text x="257.1" y="146.9">VOUT</text>
<text x="36.2" y="155.8">Conn_02x08_Odd_Even</text>
<text x="45.8" y="153.3">J3</text>
<text x="144" y="152.6">GND</text>
<text x="244.5" y="152.6">1uF</text>
<text x="244.5" y="150.1">C26</text>
<text x="256.8" y="150.9" transform="rotate(-90 256.8 150.9)">GND</text>
<text x="273.7" y="150.1">C27</text>
<text x="273.7" y="152.6">1uF</text>
<text x="23.5" y="160.9">C25</text>
<text x="66.6" y="160.9">10</text>
<text x="239.3" y="160.2">GND</text>
<text x="253.9" y="159.6">GND</text>
<text x="268.5" y="160.2">GND</text>
<text x="23.5" y="163.4">0.1uF</text>
<text x="93" y="166">INPUT</text>
<text x="115.5" y="166">OUTPUT</text>
<text x="18.3" y="171.7">GND</text>
<text x="64.5" y="169.8">C11</text>
<text x="64.5" y="172.3">0.1uF</text>
<text x="80" y="168.5">C7</text>
<text x="80" y="171">10uF</text>
<text x="114.6" y="171">COMMON</text>
<text x="114.6" y="173.6">COMMON</text>
<text x="142.2" y="168.5">C4</text>
<text x="142.2" y="171">10uF</text>
<text x="58.9" y="179.9">GND</text>
<text x="75.4" y="178.7">GND</text>
<text x="137.7" y="178.7">GND</text>
<text x="128.8" y="181.2">GND</text>
<text x="45" y="187.6">GND</text>
</g>
<g font-size="1.8" fill="#0f0f0f">
<text x="50.2" y="25.6">5V_FILT</text>
<text x="78.7" y="33.9">SET</text>
<text x="95.9" y="33.9">PREN</text>
<text x="144.8" y="31.4">5V_FILT</text>
<text x="196.8" y="33.2">5V_FILT</text>
<text x="226.1" y="33.3">5V_FILT</text>
<text x="262.9" y="33.3">REF_I</text>
<text x="29.2" y="38.4">CLK1</text>
<text x="66" y="38.3">CLK2</text>
<text x="102.2" y="39">FB1</text>
<text x="102.2" y="36.5">CLK1</text>
<text x="102.2" y="41.6">CLK2</text>
<text x="145.4" y="39">LO_Q</text>
<text x="145.4" y="41.6">FB1</text>
<text x="102.2" y="46.6">5V_FILT</text>
<text x="102.2" y="44.1">FB2</text>
<text x="145.4" y="44.1">FB2</text>
<text x="175.3" y="46">FB1</text>
<text x="217.2" y="46">LO_I</text>
<text x="102.2" y="49.2">PREN</text>
<text x="102.2" y="51.7">5V_FILT</text>
<text x="102.2" y="54.3">PREN</text>
<text x="229.2" y="61.2">5V_FILT</text>
<text x="246.4" y="68.2">REF_I</text>
<text x="268" y="68.2">REF_Q</text>
<text x="112.4" y="77.1">5V_FILT</text>
<text x="57.1" y="87.3">12V_FILT</text>
<text x="234.3" y="88.6">REF_I</text>
<text x="95.2" y="106.3">LO_Q</text>
<text x="95.2" y="103.8">LO_I</text>
<text x="228" y="106.3">5V_FILT</text>
<text x="233.7" y="132.4">REF_Q</text>
<text x="241.3" y="145.7">5V_FILT3</text>
<text x="270.5" y="145.7">REF_Q</text>
<text x="32.4" y="157.8">SET</text>
<text x="32.4" y="162.8">12_0V</text>
<text x="56.5" y="162.8">12_0V</text>
<text x="79" y="162.8">12V_FILT</text>
<text x="139.7" y="164.7">5V_FILT</text>
</g>
<g font-size="1.8" fill="#a90000">
<text x="44.8" y="31.8" transform="rotate(-90 44.8 31.8)">5</text>
<text x="242.5" y="33.4">3</text>
<text x="257.1" y="33.4">2</text>
<text x="23.7" y="38.5">2</text>
<text x="38" y="38.5">2</text>
<text x="58.3" y="38.5">4</text>
<text x="191.5" y="39.4" transform="rotate(-90 191.5 39.4)">5</text>
<text x="249.9" y="40.7" transform="rotate(-90 249.9 40.7)">1</text>
<text x="21.3" y="42.7" transform="rotate(-90 21.3 42.7)">1</text>
<text x="44.8" y="47.1" transform="rotate(-90 44.8 47.1)">3</text>
<text x="184.7" y="46.1">2</text>
<text x="205" y="46.1">4</text>
<text x="191.5" y="54.7" transform="rotate(-90 191.5 54.7)">3</text>
<text x="196.8" y="83.6">1</text>
<text x="229.8" y="83.6">8</text>
<text x="196.8" y="86.1">2</text>
<text x="196.8" y="88.6">3</text>
<text x="229.8" y="88.6">6</text>
<text x="229.8" y="86.1">7</text>
<text x="81.2" y="91.2">1</text>
<text x="88.8" y="91.2">6</text>
<text x="102.2" y="93.7">7</text>
<text x="111.5" y="91.5" transform="rotate(-90 111.5 91.5)">16</text>
<text x="119.9" y="93.7">6</text>
<text x="196.8" y="91.2">4</text>
<text x="229.8" y="91.2">5</text>
<text x="81.2" y="96.3">2</text>
<text x="81.2" y="101.3">3</text>
<text x="88.8" y="101.3">4</text>
<text x="88.8" y="96.3">5</text>
<text x="102.2" y="96.3">9</text>
<text x="119.9" y="101.3">3</text>
<text x="119.9" y="98.8">4</text>
<text x="119.9" y="96.3">5</text>
<text x="101.6" y="103.9">14</text>
<text x="102.2" y="106.4">2</text>
<text x="119.3" y="106.4">10</text>
<text x="20.7" y="113.8" transform="rotate(-90 20.7 113.8)">1</text>
<text x="23.1" y="109.6">2</text>
<text x="39.3" y="109.6">1</text>
<text x="52" y="109.6">3</text>
<text x="102.2" y="111.5">1</text>
<text x="119.3" y="109">11</text>
<text x="119.3" y="111.5">12</text>
<text x="43.6" y="116.3" transform="rotate(-90 43.6 116.3)">2</text>
<text x="101.6" y="114">15</text>
<text x="111.5" y="118.8" transform="rotate(-90 111.5 118.8)">8</text>
<text x="119.3" y="114">13</text>
<text x="196.1" y="127.4">1</text>
<text x="196.1" y="129.9">2</text>
<text x="229.2" y="129.9">7</text>
<text x="229.2" y="127.4">8</text>
<text x="196.1" y="132.5">3</text>
<text x="196.1" y="135">4</text>
<text x="229.2" y="135">5</text>
<text x="229.2" y="132.5">6</text>
<text x="248.2" y="145.8">3</text>
<text x="262.8" y="145.8">2</text>
<text x="255.7" y="153.1" transform="rotate(-90 255.7 153.1)">1</text>
<text x="41.8" y="157.9">1</text>
<text x="41.8" y="160.4">3</text>
<text x="50.7" y="157.9">2</text>
<text x="50.7" y="160.4">4</text>
<text x="41.8" y="162.9">5</text>
<text x="41.8" y="165.5">7</text>
<text x="50.7" y="162.9">6</text>
<text x="50.7" y="165.5">8</text>
<text x="89.5" y="164.8">1</text>
<text x="125" y="164.8">3</text>
<text x="41.2" y="170.6">11</text>
<text x="41.2" y="173.1">13</text>
<text x="41.8" y="168">9</text>
<text x="50.1" y="168">10</text>
<text x="50.1" y="170.6">12</text>
<text x="50.1" y="173.1">14</text>
<text x="125" y="169.9">2</text>
<text x="125" y="172.5">4</text>
<text x="41.2" y="175.6">15</text>
<text x="50.1" y="175.6">16</text>
</g>
<g font-size="1.8" fill="#0000c2">
<text x="248.3" y="72.6">Option</text>
<text x="248.3" y="74.7">single</text>
<text x="255.1" y="74.7">reference</text>
<text x="255.6" y="72.6">for</text>
<text x="259.4" y="72.6">using</text>
<text x="265.2" y="74.7">source</text>
<text x="265.6" y="72.6">a</text>
<text x="167" y="86.7">1B4</text>
<text x="171.9" y="86.7">+</text>
<text x="174.6" y="86.7">2B1</text>
<text x="167" y="98.8">1B1</text>
<text x="171.9" y="98.8">+</text>
<text x="174.6" y="98.8">2B4</text>
<text x="167" y="130.6">1B3</text>
<text x="171.9" y="130.6">+</text>
<text x="174.6" y="130.6">2B2</text>
<text x="167" y="142.6">1B2</text>
<text x="171.9" y="142.6">+</text>
<text x="174.6" y="142.6">2B3</text>
<text x="66.6" y="158.3">R6 OR FERRITE BEAD</text>
</g>
<g font-size="1.4" fill="#006464">
<text x="133.6" y="32.5">VCC</text>
<text x="113.4" y="40.1">1D</text>
<text x="113.4" y="37.6">1CLK</text>
<text x="134.5" y="37.6">1Q</text>
<text x="134.5" y="40.1">2Q</text>
<text x="113.4" y="47.7">~{1CLR}</text>
<text x="113.4" y="42.6">2CLK</text>
<text x="113.4" y="45.2">2D</text>
<text x="134.5" y="42.6">~{1Q}</text>
<text x="134.5" y="45.2">~{2Q}</text>
<text x="113.4" y="52.8">~{2CLR}</text>
<text x="113.4" y="50.3">~{1PRE}</text>
<text x="113.4" y="55.3">~{2PRE}</text>
<text x="133.4" y="63">GND</text>
</g>
<g font-size="1.4" fill="#a90000">
<text x="139.2" y="31.5">14</text>
<text x="108.8" y="41.7">11</text>
<text x="109.2" y="39.1">2</text>
<text x="109.2" y="36.6">3</text>
<text x="139.7" y="36.6">5</text>
<text x="139.7" y="41.7">6</text>
<text x="139.7" y="39.1">9</text>
<text x="108.8" y="44.2">12</text>
<text x="109.2" y="46.7">1</text>
<text x="139.7" y="44.2">8</text>
<text x="108.8" y="51.8">13</text>
<text x="109.2" y="49.3">4</text>
<text x="108.8" y="54.4">10</text>
<text x="139.7" y="62">7</text>
<text x="262.3" y="103.3">2</text>
<text x="262.3" y="105.8">4</text>
<text x="262.3" y="110.9">1</text>
<text x="262.3" y="108.3">3</text>
</g>
</svg>
